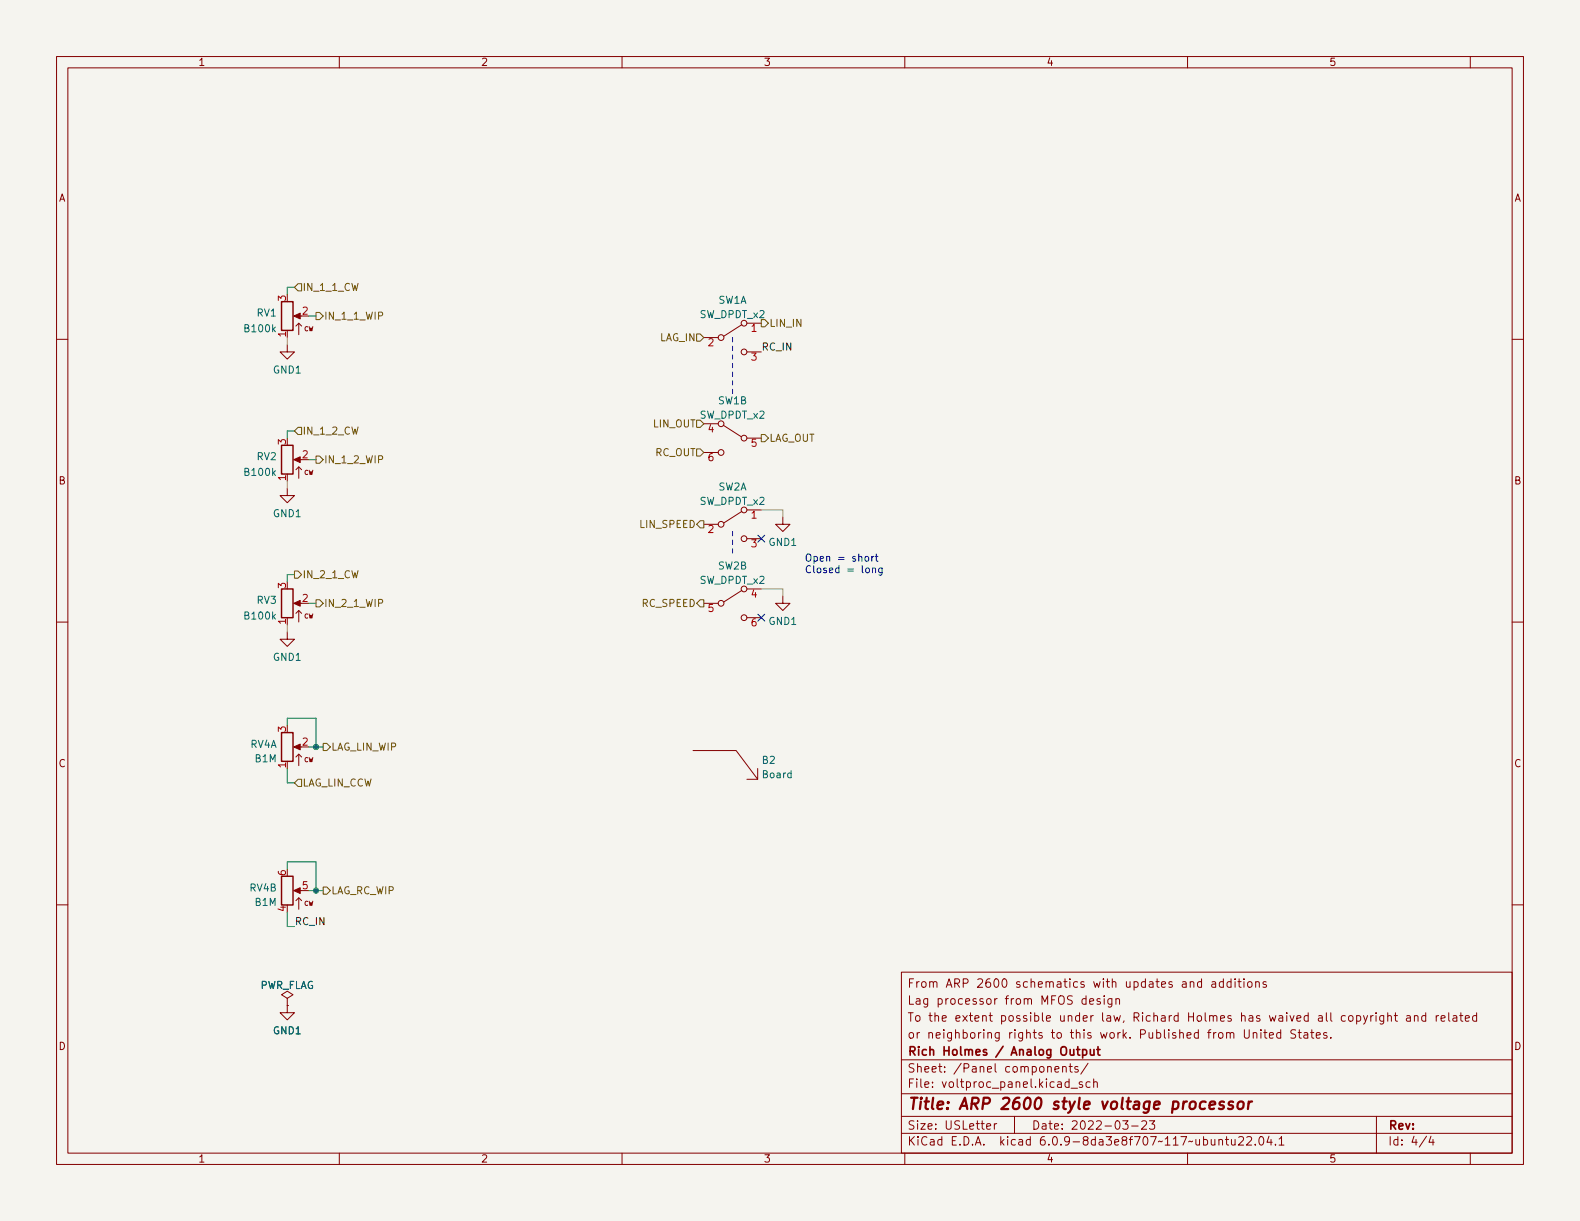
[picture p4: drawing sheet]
<svg xmlns="http://www.w3.org/2000/svg" width="279mm" height="216mm" viewBox="0 0 279 216" stroke-linecap="round" stroke-linejoin="round" font-family="sans-serif">
<path d="M0 0h279.4v215.9h-279.4z" fill="#f5f4ef" stroke="#f5f4ef" stroke-width=".18"/>
<g fill="none" stroke="#840000" stroke-width=".18">
<path d="M10 10h259.4v195.9h-259.4zM12 12h255.4v191.9h-255.4zM60 10v2M110 10v2M160 10v2M210 10v2M260 10v2M10 60h2M52.3 57.7l.5-.5 .5 .5M52.3 55.9h1M52.8 57.2v2M124.5 59.7h2.5"/>
<path d="M131.2 57.4l-3.2 2M132.1 57.2h2.5M267.4 60h2M50.8 61v1.2h1.3l-1.3 1.3-1.3-1.3h1.3M124.5 74.9h2.5M127.9 75.2l3.2 2M132.1 77.5h2.5M132.1 62.2h2.5M50.8 86.4v1.2h1.3l-1.3 1.3-1.3-1.3h1.3M52.3 83.1l.5-.5 .5 .5M52.3 81.3h1M52.8 82.6v2"/>
<path d="M124.5 92.7h2.5M124.5 80h2.5M131.2 90.4l-3.2 2.1M132.1 90.2h2.5M132.1 95.3h2.5M138.4 91.4v1.3h1.3l-1.3 1.3-1.2-1.3h1.2M10 110h2M50.8 111.8v1.2h1.3l-1.3 1.3-1.3-1.3h1.3M52.3 108.5l.5-.5 .5 .5M52.3 106.7h1M52.8 108v2M124.5 106.7h2.5"/>
<path d="M131.2 104.4l-3.2 2M132.1 104.1h2.5M132.1 109.2h2.5M138.4 105.4v1.3h1.3l-1.3 1.3-1.2-1.3h1.2M267.4 110h2M52.3 133.9l.5-.5 .5 .5M52.3 132.1h1M52.8 133.4v2M122.6 132.7h7.6l3.8 5.1v-1.9M132.1 137.8h1.9M10 160h2M52.3 159.3l.5-.5 .5 .5"/>
<path d="M52.3 157.5h1M52.8 158.8v2M267.4 160h2M50.8 176.5l1-.6-1-.6-1 .6 1 .6v1.3M50.8 177.8h.1M50.8 177.8v1.3h1.3l-1.3 1.2-1.3-1.2h1.3M159.4 171.9h108v32h-108zM192.7 177.1l.7-.2-.1-.3h-.4l-.2 .2 .1 .7h.5M194.5 176.6h-.3l-.2 .2v.2l.5 .2v.3h-.5M195.3 176.1v.1M195.3 176.6v1M196.6 176.6v1.2l-.3 .3-.3-.1"/>
<path d="M196.6 176.6h-.4l-.3 .3v.4l.1 .2h.6M197.3 176.7l.2-.1h.4l.1 1M197.3 176.6v1M212.5 173.6h-.5l-.2 .3v.4l.1 .2h.6M212.5 173.1v1.5M214.3 173.6h.6l.1 1M215 173.9l-.5 .1a.29 .29 0 0 0-.2 .3 .29 .29 0 0 0 .2 .3l.5-.1M216.3 173.6h-.4l-.3 .3v.4l.2 .2h.5M216.3 173.1v1.5M217.7 173.6h-.4l-.3 .3v.4l.1 .2h.6M217.7 173.1v1.5M218.4 173.1v.1"/>
<path d="M218.4 173.6v1M218.9 173.6h.6M219.1 173.1v1.3l.4 .2M220 173.1v.1M220 173.6v1M220.8 173.6h.3l.3 .3v.4l-.3 .3-.3-.1-.2-.2v-.4zM222 173.7l.3-.1h.3l.1 1M222 173.6v1M223.9 173.6h-.4l-.2 .2 .1 .2 .5 .2v.3h-.6M241.1 179.6l.4 1M241.8 179.6l-.5 1.3-.2 .2M242.4 179.6v1"/>
<path d="M242.8 179.6h-.3l-.1 .3M243.3 179.1v.1M243.3 179.6v1M244.7 179.6v1.2l-.3 .3-.4-.1M244.7 179.6h-.4l-.3 .3v.4l.1 .2h.6M245.4 179.7l.2-.1h.4v1M245.4 179.1v1.5M246.5 179.6h.6M246.8 179.1v1.3l.3 .2M248.8 179.6h.5l.1 1M249.4 179.9l-.5 .1a.29 .29 0 0 0-.2 .3 .29 .29 0 0 0 .2 .3l.5-.1M250.1 179.7l.2-.1h.4l.1 1"/>
<path d="M250.1 179.6v1M252.1 179.6h-.4l-.3 .3v.4l.1 .2h.6M252.1 179.1v1.5M254 179.6v1M254.4 179.6h-.3l-.1 .3M256.2 179.1v1.3l.2 .2M257 179.6h.5l.1 1M257.6 179.9l-.5 .1a.29 .29 0 0 0-.2 .3 .29 .29 0 0 0 .2 .3l.5-.1M258.1 179.6h.6M258.3 179.1v1.3l.4 .2M261.1 179.6h-.4l-.3 .3v.4l.1 .2h.6M261.1 179.1v1.5"/>
<path d="M159.4 197.4h108M159.4 193.4h108M159.4 187.4h108M174.5 199.2l.7-.2-.1-.3h-.4l-.2 .2v.7h.6M175.8 198.7v1M176.3 198.7h-.3l-.2 .3M179.4 197.4v3M186.5 189.1l.8-.2-.1-.2-.4-.1-.3 .2 .1 .7h.6M187.9 188.7l.2-.1 .4 .1v.9M187.9 188.6v1M189 191.4l-.4-.1-.3 .3v.4l.2 .2h.5M189 190.8v1.5"/>
<path d="M189 188.6h.6M189.3 188.1v1.3l.3 .2M189.4 192.4h1.1M190.6 188.7l-.3-.1-.3 .2 .1 .2 .5 .1v.4h-.6M191.4 191.4l-.4-.1-.2 .2 .1 .2 .5 .2v.3h-.6M192.4 188l-1.3 1.9M192.8 191.4l-.5-.1-.3 .3v.4l.2 .2h.6M193.4 191.4l.2-.1 .4 .1v.9M193.4 190.8v1.5M198.5 198.2h1l-.5 .5 .4 .2v.6l-.2 .2h-.4l-.3-.2M200.1 199.1h1.2M201.9 198.3l.6-.1 .2 .1 .1 .3-1 1.1h1"/>
<path d="M203.3 198.2h.9l-.5 .5 .4 .2v.6l-.2 .2h-.4l-.2-.2M220 182.1v1.2l.3 .3 .5-.1 .1-.2v-1.2M221.6 182.7l.2-.1h.4l.1 1M221.6 182.6v1M223 182.1v.1M223 182.6v1M223.5 182.6h.5M223.7 182.1v1.3l.3 .2M224.5 183.1l.7-.2-.1-.3h-.4l-.2 .2v.7h.6M226.5 182.6h-.5l-.2 .3v.4l.1 .2h.6M226.5 182.1v1.5M229.1 182.2l-.6-.1-.2 .3 .1 .3 .6 .3v.4l-.2 .2-.5-.1"/>
<path d="M229.5 182.6h.6M229.8 182.1v1.3l.3 .2M230.6 182.6h.6l.1 1M231.3 182.9l-.5 .1a.29 .29 0 0 0-.3 .3 .29 .29 0 0 0 .3 .3l.5-.1M231.8 182.6h.5M232 182.1v1.3l.3 .2M232.8 183.1l.7-.2-.1-.3h-.4l-.2 .2v.7h.6M234.6 182.6h-.3l-.3 .2 .1 .2 .5 .2v.3h-.6M235.3 183.4v.2M243.4 197.4v6.5M254.8 180.1l.7-.2v-.3h-.5l-.2 .2 .1 .7h.6M259.1 180.1l.7-.2v-.3h-.5l-.2 .2 .1 .7h.6"/>
<path d="M60 203.9v2M110 203.9v2M159.4 200.4h108M160 203.9v2M210 203.9v2M215.5 201.6l.3-.1h.3l.1 1M215.5 201.5v1M216.7 201.5h.6M216.9 201v1.3l.4 .2M217.8 201.5v.9l.4 .1 .2-.2M218.4 201.5v1M219 201.1l.6-.1 .2 .1 .1 .3-.9 1.1h.9"/>
<path d="M220.5 201.1l.5-.1 .3 .1v.3l-.9 1.1h.9M222 202.3v.2M222.8 201h.2a.81 .81 0 0 1 .6 .6 .81 .81 0 0 1-.3 .8l-.2 .1a.81 .81 0 0 1-.6-.6 .81 .81 0 0 1 .3-.9zM224.4 200.9l-.4 1.1h1M224.8 201.5v1M225.5 202.3v.2M226.2 201.4l.4-.4v1.5M226.2 202.5h.8M252.3 200.9l-1.3 1.9M253 200.9l-.3 1.1h.9M253.4 201.5v1M260 203.9v2"/>
<circle cx="127.5" cy="59.7" r=".51"/>
<circle cx="131.6" cy="57.2" r=".51"/>
<circle cx="127.5" cy="74.9" r=".51"/>
<circle cx="131.6" cy="77.5" r=".51"/>
<circle cx="131.6" cy="62.2" r=".51"/>
<circle cx="127.5" cy="92.7" r=".51"/>
<circle cx="127.5" cy="80" r=".51"/>
<circle cx="131.6" cy="95.3" r=".51"/>
<circle cx="131.6" cy="90.2" r=".51"/>
<circle cx="127.5" cy="106.7" r=".51"/>
<circle cx="131.6" cy="109.2" r=".51"/>
<circle cx="131.6" cy="104.1" r=".51"/>
</g>
<path d="M213.9 195.4l1-.2-.1-.3-.2-.1-.5 .1-.2 .9 .2 .3 .6-.1M216.4 194.9a.49 .49 0 0 0-.8 .3l.1 .1 .5 .1 .2 .3-.1 .3-.2 .1-.6-.1M218.1 194.9a.49 .49 0 0 0-.8 .3v.1l.5 .1 .3 .3-.2 .3-.2 .1-.5-.1M219 195a.52 .52 0 0 1 .5-.2 .52 .52 0 0 1 .4 .4v.5a.55 .55 0 0 1-.6 .4 .55 .55 0 0 1-.5-.4zM220.8 194.8l-.1 1.3M221.4 194.8l-.4 .1-.2 .3" fill="none" stroke="#840000" stroke-width=".4"/>
<path d="M190.4 185.6h.6M190.6 185.1v1.3l.4 .2M191.5 185.7l.4-.1 .3 .3v.4l-.2 .2h-.5M191.5 185.6v1.5M192.8 185.6l.1 .9 .3 .1 .3-.2M193.5 185.6v1M194 185.6h.5M194.2 185.1v1.3l.3 .2" fill="none" stroke="#840000" stroke-width=".3"/>
<path d="M49.8 53.3h2v5.1h-2zM49.8 78.7h2v5.1h-2zM49.8 104.1h2v5.1h-2zM49.8 129.5h2v5.1h-2zM49.8 154.9h2v5.1h-2z" fill="none" stroke="#840000" stroke-width=".25"/>
<g fill="#840000" stroke="#840000" stroke-width=".18">
<path d="M51.9 106.7l1.2-.5v1z"/>
<path d="M51.9 55.9l1.2-.5v1z"/>
<path d="M51.9 81.3l1.2-.5v1z"/>
<path d="M51.9 157.5l1.2-.5v1z"/>
<path d="M51.9 132.1l1.2-.5v1z"/>
</g>
<g fill="none" stroke="#725600" stroke-width=".18">
<path d="M52.7 50.2h.6v1.2h-.6l-.6-.6zM55.9 55.2h.6l.6 .7-.6 .6h-.6zM123.2 59.1h.6l.7 .6-.7 .6h-.6zM134.6 56.5h.7l.6 .7-.6 .6h-.7zM52.7 75.6h.6v1.2h-.6l-.6-.6zM123.2 74.3h.6l.7 .6-.7 .7h-.6zM123.2 79.4h.6l.7 .6-.7 .6h-.6zM134.6 76.8h.7l.6 .7-.6 .6h-.7zM55.9 80.6h.6l.6 .7-.6 .6h-.6zM123.8 92.1h.7v1.2h-.7l-.6-.6zM52.1 101h.6l.6 .6-.6 .6h-.6zM55.9 106h.6l.6 .7-.6 .6h-.6z"/>
<path d="M123.8 106h.7v1.3h-.7l-.6-.6zM52.7 137.8h.6v1.3h-.6l-.6-.7zM57.1 131.4h.7l.6 .7-.6 .6h-.7zM57.1 156.8h.7l.6 .7-.6 .6h-.7z"/>
</g>
<path d="M153.1 98.4h.3l.2 .2v.4l-.2 .2h-.3l-.1-.2zM154.2 98.4v.8M154.5 98.4l-.3 .2M154.8 98.4h.5M155 98v1.1l.3 .1M153.2 100.5l.3-.1 .2 .3v.3l-.2 .3-.3-.1-.1-.2zM154.3 100.6l.2-.2 .3 .1v.8M154.3 100.4v.9M156 100.4v1.1l-.3 .2-.3-.1M156 100.5l-.4-.1-.2 .3 .1 .5h.5" fill="none" stroke="#0000c2" stroke-width=".18"/>
<path d="M129.5 59.7v10.2M129.5 94v3.8" fill="none" stroke="#0000c2" stroke-width=".18" stroke-dasharray=".8 .8"/>
<path d="M52.1 50.8h-1.3v1.3M54.6 55.9h1.3M52.1 76.2h-1.3v1.3M54.6 81.3h1.3M52.1 101.6h-1.3v1.3M54.6 106.7h1.3M50.8 128.3v-1.3h5.1v5.1M50.8 135.9v2.5h1.3M54.6 132.1h2.5M50.8 153.7v-1.3h5.1v5.1M54.6 157.5h2.5M50.8 161.3v2.5h1.3" fill="none" stroke="#009600" stroke-width=".18"/>
<path d="M50.8 59.7v1.3M50.8 85.1v1.3M134.6 90.2h3.8v1.2M50.8 110.5v1.3M134.6 104.1h3.8v1.3" fill="none" stroke="#848484" stroke-width=".18"/>
<path d="M134 94.6l1.2 1.3M135.2 94.6l-1.2 1.3M134 108.6l1.2 1.2M135.2 108.6l-1.2 1.2" fill="none" stroke="#000084" stroke-width=".18"/>
<g fill="#009600" stroke="#009600" stroke-width=".18">
<circle cx="55.9" cy="132.1" r=".46"/>
<circle cx="55.9" cy="157.5" r=".46"/>
</g>
<text font-size="2.8" fill="#840000" x="160.4" y="196.2">Title: ARP 2600 style voltage processor</text>
<g font-size="2.1" fill="#840000">
<text x="160.4" y="177.6">Lag processor from MFOS design</text>
<text x="160.4" y="174.6">From ARP 2600 schematics with updates and additions</text>
<text x="160.4" y="183.6">or neighboring rights to this work. Published from United States.</text>
<text x="160.4" y="180.6">To the extent possible under law, Richard Holmes has waived all copyright and related</text>
<text x="160.4" y="189.7">Sheet: /Panel components/</text>
<text x="160.4" y="186.7">Rich Holmes / Analog Output</text>
<text x="160.4" y="192.4">File: voltproc_panel.kicad_sch</text>
<text x="160.4" y="202.5">KiCad E.D.A. kicad 6.0.9-8da3e8f707~117~ubuntu22.04.1</text>
<text x="160.4" y="199.7">Size: USLetter</text>
<text x="182.4" y="199.7">Date: 2022-03-23</text>
<text x="245.4" y="199.7">Rev:</text>
<text x="245.4" y="202.5">Id: 4/4</text>
</g>
<g font-size="1.8" fill="#840000">
<text x="35" y="11.6">1</text>
<text x="85" y="11.6">2</text>
<text x="135" y="11.6">3</text>
<text x="185" y="11.6">4</text>
<text x="235" y="11.6">5</text>
<text x="10.3" y="35.6">A</text>
<text x="267.7" y="35.6">A</text>
<text x="10.3" y="85.7">B</text>
<text x="267.7" y="85.7">B</text>
<text x="10.3" y="135.6">C</text>
<text x="267.7" y="135.6">C</text>
<text x="10.3" y="185.7">D</text>
<text x="267.7" y="185.7">D</text>
<text x="35" y="205.6">1</text>
<text x="85" y="205.6">2</text>
<text x="135" y="205.6">3</text>
<text x="185" y="205.6">4</text>
<text x="235" y="205.6">5</text>
</g>
<g font-size="1.8" fill="#a90000">
<text x="50.5" y="53.2" transform="rotate(-90 50.5 53.2)">3</text>
<text x="50.5" y="59.5" transform="rotate(-90 50.5 59.5)">1</text>
<text x="53.5" y="55.6">2</text>
<text x="132.9" y="58.7">1</text>
<text x="125.2" y="61.2">2</text>
<text x="132.9" y="63.8">3</text>
<text x="125.2" y="76.5">4</text>
<text x="50.5" y="78.6" transform="rotate(-90 50.5 78.6)">3</text>
<text x="53.5" y="81">2</text>
<text x="125.2" y="81.5">6</text>
<text x="132.9" y="79">5</text>
<text x="50.5" y="84.9" transform="rotate(-90 50.5 84.9)">1</text>
<text x="125.2" y="94.2">2</text>
<text x="132.9" y="91.7">1</text>
<text x="132.9" y="96.8">3</text>
<text x="50.5" y="104" transform="rotate(-90 50.5 104)">3</text>
<text x="53.5" y="106.4">2</text>
<text x="132.9" y="105.7">4</text>
<text x="50.5" y="110.3" transform="rotate(-90 50.5 110.3)">1</text>
<text x="125.2" y="108.2">5</text>
<text x="132.9" y="110.7">6</text>
<text x="50.5" y="129.4" transform="rotate(-90 50.5 129.4)">3</text>
<text x="53.5" y="131.8">2</text>
<text x="50.5" y="135.7" transform="rotate(-90 50.5 135.7)">1</text>
<text x="50.5" y="154.8" transform="rotate(-90 50.5 154.8)">6</text>
<text x="50.5" y="161.1" transform="rotate(-90 50.5 161.1)">4</text>
<text x="53.5" y="157.2">5</text>
</g>
<g font-size="1.8" fill="#725600">
<text x="53.4" y="51.4">IN_1_1_CW</text>
<text x="57.3" y="56.5">IN_1_1_WIP</text>
<text x="136" y="57.8">LIN_IN</text>
<text x="116.6" y="60.3">LAG_IN</text>
<text x="53.4" y="76.8">IN_1_2_CW</text>
<text x="115.5" y="75.6">LIN_OUT</text>
<text x="57.3" y="81.9">IN_1_2_WIP</text>
<text x="115.8" y="80.6">RC_OUT</text>
<text x="136" y="78.1">LAG_OUT</text>
<text x="113.3" y="93.3">LIN_SPEED</text>
<text x="53.4" y="102.2">IN_2_1_CW</text>
<text x="57.3" y="107.3">IN_2_1_WIP</text>
<text x="113.6" y="107.3">RC_SPEED</text>
<text x="58.5" y="132.7">LAG_LIN_WIP</text>
<text x="53.4" y="139.1">LAG_LIN_CCW</text>
<text x="58.5" y="158.1">LAG_RC_WIP</text>
</g>
<g font-size="1.8" fill="#006464">
<text x="127" y="53.7">SW1A</text>
<text x="43.4" y="58.7">B100k</text>
<text x="45.4" y="56">RV1</text>
<text x="123.7" y="56.2">SW_DPDT_x2</text>
<text x="48.3" y="66">GND1</text>
<text x="127" y="71.5">SW1B</text>
<text x="123.7" y="74">SW_DPDT_x2</text>
<text x="45.4" y="81.4">RV2</text>
<text x="43.4" y="84.1">B100k</text>
<text x="123.7" y="89.3">SW_DPDT_x2</text>
<text x="127" y="86.7">SW2A</text>
<text x="48.3" y="91.4">GND1</text>
<text x="127" y="100.7">SW2B</text>
<text x="136" y="96.5">GND1</text>
<text x="45.4" y="106.8">RV3</text>
<text x="123.7" y="103.2">SW_DPDT_x2</text>
<text x="43.4" y="109.5">B100k</text>
<text x="136" y="110.5">GND1</text>
<text x="48.3" y="116.8">GND1</text>
<text x="44.3" y="132.2">RV4A</text>
<text x="45.1" y="134.8">B1M</text>
<text x="134.8" y="135.1">B2</text>
<text x="134.9" y="137.6">Board</text>
<text x="44.2" y="157.6">RV4B</text>
<text x="45.1" y="160.2">B1M</text>
<text x="45.8" y="174.9">PWR_FLAG</text>
<text x="48.3" y="182.9">GND1</text>
</g>
<g font-size="1.8" fill="#0f0f0f">
<text x="134.6" y="62">RC_IN</text>
<text x="52.1" y="163.6">RC_IN</text>
</g>
<g font-size="1.8" fill="#0000c2">
<text x="142.2" y="99.3">Open = short</text>
<text x="142.2" y="101.3">Closed = long</text>
</g>
<g font-size="1.1" fill="#840000">
<text x="53.7" y="58.5">CW</text>
<text x="53.7" y="83.9">CW</text>
<text x="53.7" y="109.3">CW</text>
<text x="53.7" y="134.7">CW</text>
<text x="53.7" y="160.1">CW</text>
</g>
</svg>
